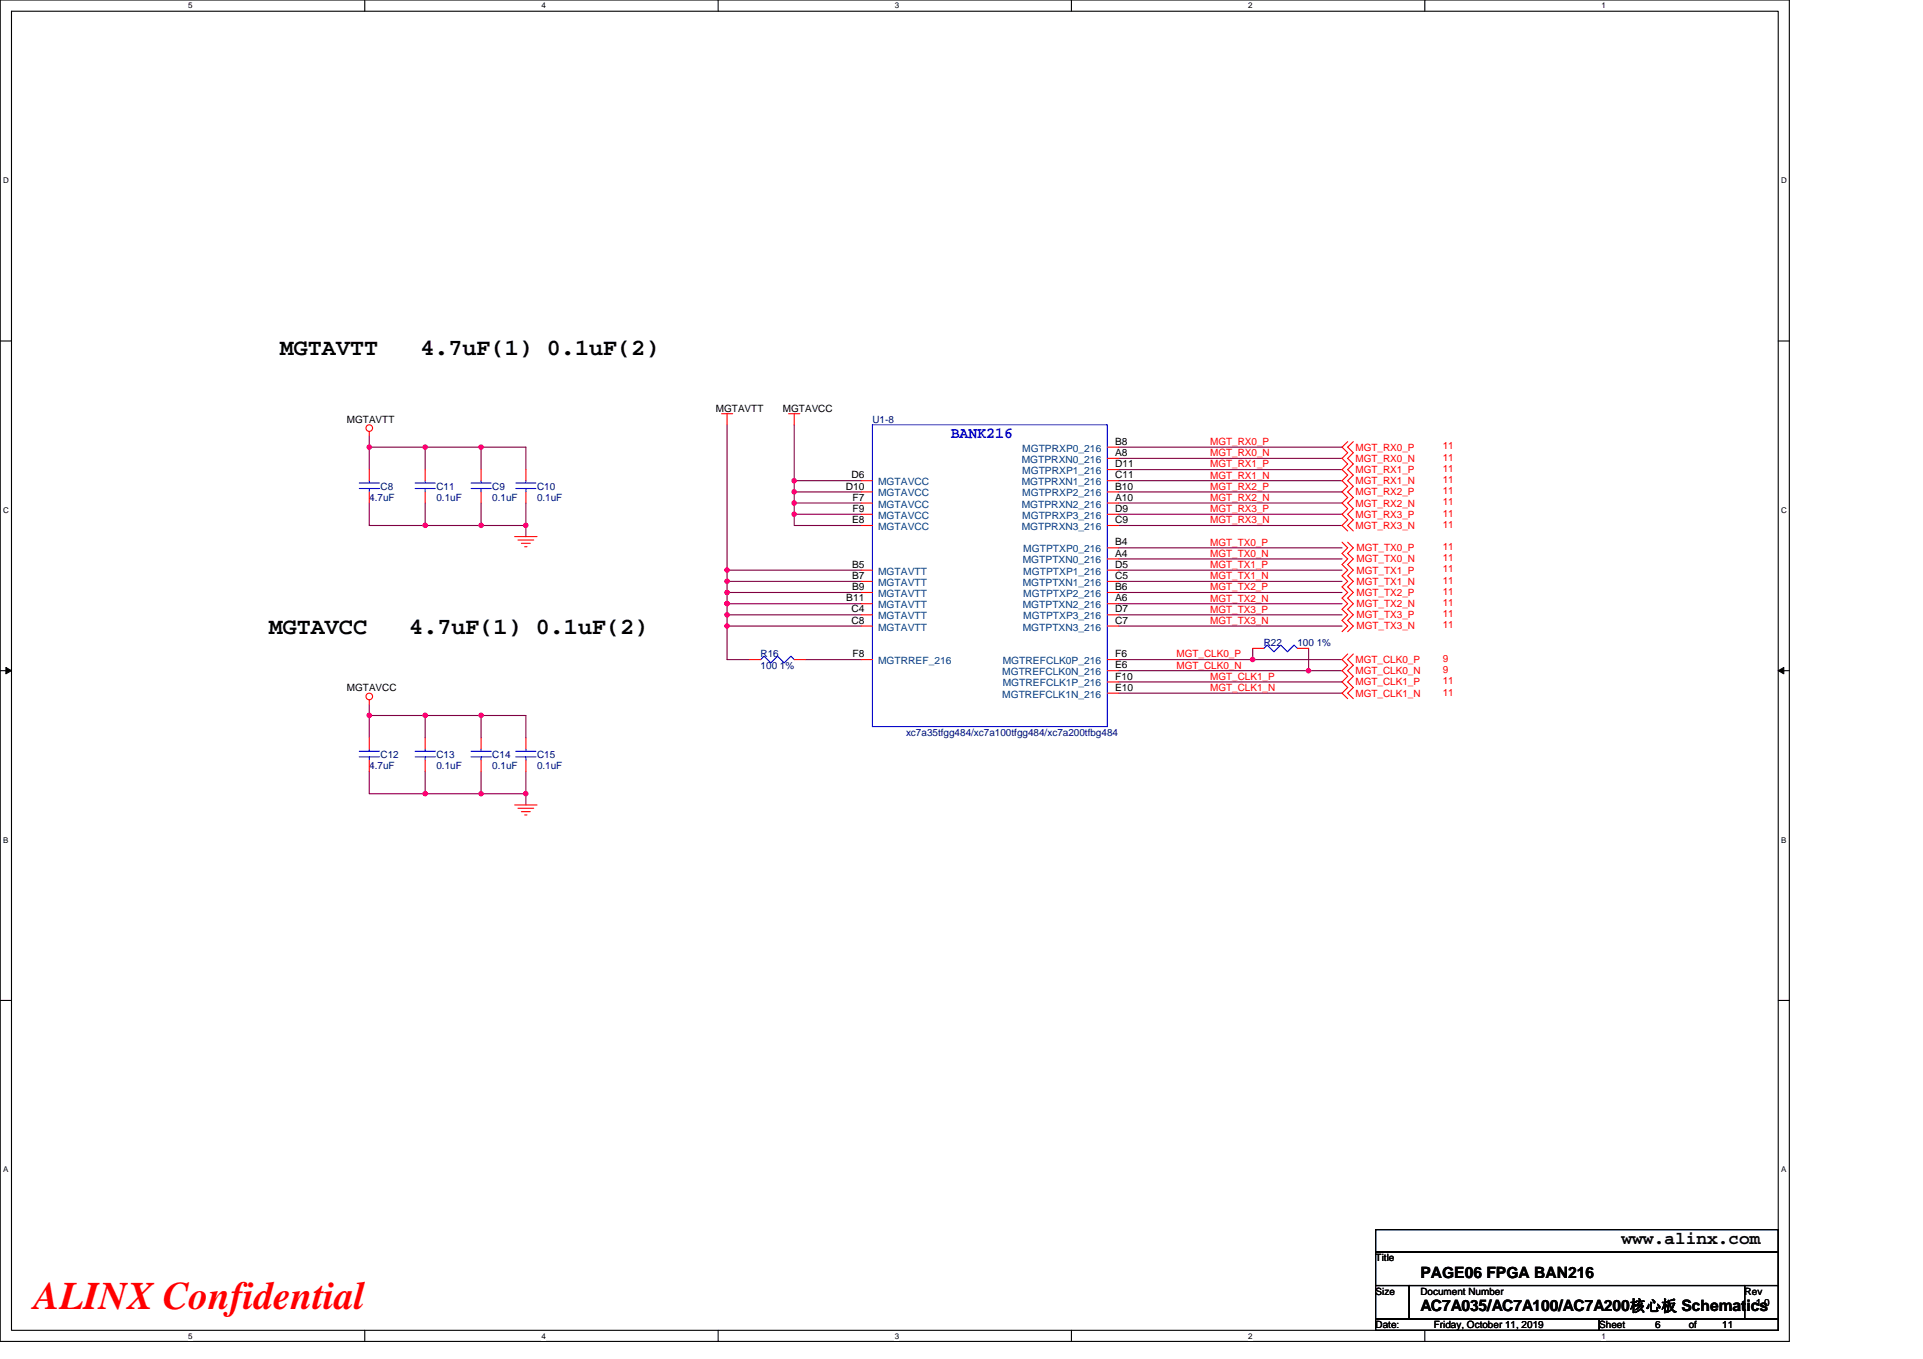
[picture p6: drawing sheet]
<svg xmlns="http://www.w3.org/2000/svg" width="297mm" height="210mm" viewBox="0 0 297 210" stroke-linecap="round" stroke-linejoin="round" font-family="sans-serif">
<path d="M0 0h276.4v207.3h-276.4zM1.8 1.7h272.9v203.8h-272.9z" fill="none" stroke="#000" stroke-width=".17"/>
<g fill="#fff">
<path d="M29.1 .2h.6v1.4h-.6z"/>
<path d="M29.1 205.7h.6v1.4h-.6z"/>
</g>
<path d="M56.3 0v1.7M56.3 205.5v1.8" fill="none" stroke="#000" stroke-width=".17"/>
<g fill="#fff">
<path d="M83.6 .2h.7v1.4h-.7z"/>
<path d="M83.6 205.7h.7v1.4h-.7z"/>
</g>
<path d="M110.9 0v1.7M110.9 205.5v1.8" fill="none" stroke="#000" stroke-width=".17"/>
<g fill="#fff">
<path d="M138.2 .2h.7v1.4h-.7z"/>
<path d="M138.2 205.7h.7v1.4h-.7z"/>
</g>
<path d="M165.5 0v1.7M165.5 205.5v1.8" fill="none" stroke="#000" stroke-width=".17"/>
<g fill="#fff">
<path d="M192.8 .2h.6v1.4h-.6z"/>
<path d="M192.8 205.7h.6v1.4h-.6z"/>
</g>
<path d="M220.1 0v1.7M220.1 205.5v1.8" fill="none" stroke="#000" stroke-width=".17"/>
<g fill="#fff">
<path d="M247.4 .2h.6v1.4h-.6z"/>
<path d="M247.4 205.7h.6v1.4h-.6z"/>
<path d="M.5 27.2h.8v1.4h-.8z"/>
<path d="M275.1 27.2h.9v1.4h-.9z"/>
<path d="M.5 78.1h.8v1.4h-.8z"/>
<path d="M275.1 78.1h.9v1.4h-.9z"/>
</g>
<path d="M0 52.7h1.8M274.7 52.7h1.7" fill="none" stroke="#000" stroke-width=".17"/>
<g fill="#fff">
<path d="M.5 129.1h.8v1.4h-.8z"/>
<path d="M275.1 129.1h.8v1.4h-.8z"/>
</g>
<path d="M0 103.6h1.8M274.7 103.6h1.7" fill="none" stroke="#000" stroke-width=".17"/>
<path d="M.9 103.1l.9 .5-.9 .5zM274.7 103.6l.8-.5v1z" fill="#000" stroke="#000" stroke-width=".15"/>
<g fill="#fff">
<path d="M.5 180h.8v1.4h-.8z"/>
<path d="M275.1 180h.8v1.4h-.8z"/>
</g>
<path d="M0 154.6h1.8M274.7 154.6h1.7M212.5 190h62.2v3.5h-62.2zM212.5 193.5h62.2v5.1h-62.2zM212.5 198.6h5.2v5.2h-5.2zM217.7 198.6h51.8v5.2h-51.8zM269.5 198.6h5.2v5.2h-5.2zM212.5 203.8h34.5v1.7h-34.5zM247 203.8h27.7v1.7h-27.7z" fill="none" stroke="#000" stroke-width=".17"/>
<g fill="none" stroke="#800040" stroke-width=".17">
<path d="M57 67.4v1.7M57 77.7v3.5h8.7M57 69.1h8.7M57 69.1v3.5M65.7 77.7v3.5M65.7 69.1v3.5M65.7 69.1h8.6v3.5M74.3 69.1h6.9v3.5M74.3 77.7v3.5M81.2 77.7v3.5M112.3 65.6v22.5h20.8M122.7 65.6v8.7h10.4"/>
<path d="M122.7 74.3v1.7h10.4M122.7 77.7h10.4M122.7 77.7v1.8h10.4M122.7 79.5v1.7h10.4M122.7 76v1.7M172.8 70.8h34.5M172.8 69.1h34.5M172.8 76h34.5M172.8 77.7h34.5M172.8 74.3h34.5M172.8 72.6h34.5M172.8 79.5h34.5"/>
<path d="M65.7 81.2h8.6M74.3 81.2h6.9M81.2 81.2v1.7M112.3 88.1v1.7h20.8M112.3 91.5h20.8M112.3 93.3h20.8M112.3 95h20.8M112.3 96.7h20.8M112.3 89.8v1.7M112.3 91.5v1.8M112.3 95v1.7M112.3 96.7v5.2h3.5"/>
<path d="M112.3 93.3v1.7M172.8 81.2h34.5M172.8 86.4h34.5M172.8 84.6h34.5M172.8 91.5h34.5M172.8 93.3h34.5M172.8 89.8h34.5M172.8 88.1h34.5M172.8 96.7h34.5M172.8 95h34.5M57 108.8v1.8M57 119.2v3.4h8.7"/>
<path d="M57 110.6h8.7M57 110.6v3.4M65.7 119.2v3.4M65.7 110.6v3.4M65.7 110.6h8.6v3.4M74.3 110.6h6.9v3.4M74.3 119.2v3.4M81.2 119.2v3.4M124.4 101.9h8.7M172.8 103.6h29.3M172.8 107.1h34.5M172.8 105.4h34.5"/>
<path d="M172.8 101.9h20.7M193.5 101.9h13.8M193.5 100.2v1.7M202.1 100.2v3.4M202.1 103.6h5.2M65.7 122.6h8.6M74.3 122.6h6.9M81.2 122.6v1.8"/>
</g>
<g fill="#f0f" stroke="#f0f" stroke-width=".17">
<circle cx="193.5" cy="101.9" r=".34"/>
<circle cx="202.1" cy="103.6" r=".34"/>
<circle cx="122.7" cy="76" r=".34"/>
<circle cx="122.7" cy="74.3" r=".34"/>
<circle cx="122.7" cy="77.7" r=".34"/>
<circle cx="122.7" cy="79.4" r=".33"/>
<circle cx="112.3" cy="89.8" r=".34"/>
<circle cx="112.3" cy="88.1" r=".33"/>
<circle cx="112.3" cy="91.5" r=".34"/>
<circle cx="112.3" cy="93.3" r=".34"/>
<circle cx="112.3" cy="95" r=".34"/>
<circle cx="57" cy="69.1" r=".34"/>
<circle cx="81.2" cy="81.2" r=".34"/>
<circle cx="74.3" cy="69.1" r=".34"/>
<circle cx="74.3" cy="81.2" r=".34"/>
<circle cx="65.7" cy="69.1" r=".34"/>
<circle cx="57" cy="110.5" r=".34"/>
<circle cx="81.2" cy="122.6" r=".33"/>
<circle cx="74.3" cy="110.5" r=".34"/>
<circle cx="65.7" cy="110.5" r=".34"/>
<circle cx="74.3" cy="122.6" r=".33"/>
<circle cx="65.7" cy="122.6" r=".33"/>
<circle cx="112.3" cy="96.7" r=".33"/>
<circle cx="65.7" cy="81.2" r=".34"/>
</g>
<g fill="none" stroke="#f00" stroke-width=".17">
<path d="M57 66.7v.7M57 72.6v1.7M57 76v1.7M65.7 72.6v1.7M65.7 76v1.7M74.3 72.6v1.7M74.3 76v1.7M81.2 72.6v1.7M81.2 76v1.7M111.5 63.9h1.7M112.3 63.9v1.7M121.8 63.9h1.7"/>
<path d="M122.7 63.9v1.7M133.1 74.3h1.7M133.1 76h1.7M133.1 77.7h1.7M133.1 79.5h1.7M171 69.1h1.8M171 79.5h1.8M171 76h1.8M171 72.6h1.8M171 70.8h1.8M171 77.7h1.8M171 74.3h1.8"/>
<path d="M208.2 68.2l-.9 .9 .9 .9-.9 .8 .9 .9-.9 .9 .9 .8-.9 .9 .9 .8-.9 .9 .9 .9-.9 .8 .9 .9-.9 .9 .9 .8-.9 .9 .9 .8M209 68.2l-.8 .9 .8 .9-.8 .8 .8 .9-.8 .9 .8 .8-.8 .9 .8 .8-.8 .9 .8 .9-.8 .8 .8 .9-.8 .9 .8 .8-.8 .9 .8 .8M79.5 82.9h3.4M80 83.4h2.4M80.5 83.9h1.4M81 84.5h.4M133.1 81.2h1.7M133.1 88.1h1.7M133.1 89.8h1.7M133.1 91.5h1.7M133.1 93.3h1.7M133.1 95h1.7"/>
<path d="M133.1 96.7h1.7M171 91.5h1.8M171 95h1.8M171 93.3h1.8M171 96.7h1.8M171 81.2h1.8M171 88.1h1.8M171 89.8h1.8M171 84.6h1.8M171 86.4h1.8M207.3 83.8l.9 .8-.9 .9 .9 .9-.9 .8 .9 .9-.9 .9 .9 .8-.9 .9 .9 .8-.9 .9 .9 .9-.9 .8 .9 .9-.9 .9 .9 .8-.9 .9M208.2 83.8l.8 .8-.8 .9 .8 .9-.8 .8 .8 .9-.8 .9 .8 .8-.8 .9 .8 .8-.8 .9 .8 .9-.8 .8 .8 .9-.8 .9 .8 .8-.8 .9"/>
<path d="M57 108.1v.7M57 114v1.7M57 117.5v1.7M65.7 114v1.7M65.7 117.5v1.7M74.3 114v1.7M74.3 117.5v1.7M81.2 114v1.7M81.2 117.5v1.7M115.8 101.9h1.7M122.7 101.9h1.7M133.1 101.9h1.7"/>
<path d="M171 101.9h1.8M171 103.6h1.8M171 107.1h1.8M171 105.4h1.8M193.5 100.2h1.7M200.4 100.2h1.7M208.2 101l-.9 .9 .9 .9-.9 .8 .9 .9-.9 .9 .9 .8-.9 .9 .9 .9M209 101l-.8 .9 .8 .9-.8 .8 .8 .9-.8 .9 .8 .8-.8 .9 .8 .9M79.5 124.4h3.4M80 124.9h2.4M80.5 125.4h1.4M81 125.9h.4"/>
<circle cx="57" cy="66.1" r=".51"/>
<circle cx="57" cy="107.6" r=".51"/>
</g>
<g fill="none" stroke="#00f" stroke-width=".17">
<path d="M55.5 75.5h3.1M55.5 74.6h3.1M57 74.3v.3M57 75.5v.5M64.1 75.5h3.1M64.1 74.6h3.1M65.7 74.3v.3M65.7 75.5v.5M72.8 75.5h3.1M72.8 74.6h3.1M74.3 74.3v.3M74.3 75.5v.5"/>
<path d="M79.7 75.5h3.1M79.7 74.6h3.1M81.2 74.3v.3M81.2 75.5v.5M134.8 65.6h36.2v46.7h-36.2zM55.5 116.9h3.1M55.5 116.1h3.1M57 115.7v.4M57 116.9v.6M64.1 116.9h3.1M64.1 116.1h3.1M65.7 115.7v.4"/>
<path d="M65.7 116.9v.6M72.8 116.9h3.1M72.8 116.1h3.1M74.3 115.7v.4M74.3 116.9v.6M79.7 116.9h3.1M79.7 116.1h3.1M81.2 115.7v.4M81.2 116.9v.6M117.5 101.9l.5-.5 1.1 1 1-1 1 1 1.1-1 .5 .5M195.2 100.2l.5-.5 1.1 1 1-1 1.1 1 1-1 .5 .5"/>
</g>
<text font-size="6" fill="#f00" x="5.2" y="202.3">ALINX Confidential</text>
<g font-size="3.6">
<text x="43.2" y="54.8">MGTAVTT</text>
<text x="64.9" y="54.8">4.7uF(1) 0.1uF(2)</text>
<text x="41.5" y="98">MGTAVCC</text>
<text x="63.2" y="98">4.7uF(1) 0.1uF(2)</text>
</g>
<text font-size="2.8" x="250.5" y="192.3">www.alinx.com</text>
<text font-size="2.4" fill="#00f" x="146.9" y="67.7">BANK216</text>
<g font-size="2.4">
<text x="219.4" y="197.4">PAGE06 FPGA BAN216</text>
<text x="219.4" y="202.6">AC7A035/AC7A100/AC7A200核心板 Schematics</text>
</g>
<g font-size="1.5">
<text x="53.6" y="65.3">MGTAVTT</text>
<text x="110.6" y="63.6">MGTAVTT</text>
<text x="120.9" y="63.6">MGTAVCC</text>
<text x="172.3" y="70.5">A8</text>
<text x="172.3" y="68.7">B8</text>
<text x="130.6" y="75.6">D10</text>
<text x="131.5" y="73.9">D6</text>
<text x="131.7" y="77.4">F7</text>
<text x="172.3" y="77.4">A10</text>
<text x="172.3" y="73.9">C11</text>
<text x="172.3" y="75.6">B10</text>
<text x="172.3" y="72.2">D11</text>
<text x="131.6" y="80.8">E8</text>
<text x="131.7" y="79.1">F9</text>
<text x="172.3" y="80.8">C9</text>
<text x="172.3" y="79.1">D9</text>
<text x="131.6" y="87.7">B5</text>
<text x="131.6" y="89.5">B7</text>
<text x="172.3" y="89.5">C5</text>
<text x="172.3" y="86">A4</text>
<text x="172.3" y="87.7">D5</text>
<text x="172.3" y="84.3">B4</text>
<text x="130.7" y="92.9">B11</text>
<text x="131.5" y="94.6">C4</text>
<text x="131.6" y="91.2">B9</text>
<text x="172.3" y="92.9">A6</text>
<text x="172.3" y="91.2">B6</text>
<text x="172.3" y="94.6">D7</text>
<text x="131.5" y="96.4">C8</text>
<text x="131.7" y="101.6">F8</text>
<text x="172.3" y="101.6">F6</text>
<text x="172.3" y="96.4">C7</text>
<text x="53.6" y="106.8">MGTAVCC</text>
<text x="172.3" y="103.3">E6</text>
<text x="172.3" y="106.7">E10</text>
<text x="172.3" y="105">F10</text>
<text x="212.5" y="194.9">Title</text>
<text x="212.5" y="200">Size</text>
<text x="219.4" y="200">Document Number</text>
<text x="269.5" y="200">Rev</text>
<text x="271.2" y="201.8">1.0</text>
<text x="212.5" y="205.2">Date:</text>
<text x="221.5" y="205.2">Friday, October 11, 2019</text>
<text x="247" y="205.2">Sheet</text>
<text x="255.7" y="205.2">6</text>
<text x="260.9" y="205.2">of</text>
<text x="266" y="205.2">11</text>
</g>
<g font-size="1.5" fill="#000080">
<text x="134.8" y="65.3">U1-8</text>
<text x="57" y="77.4">4.7uF</text>
<text x="58.8" y="75.7">C8</text>
<text x="67.4" y="75.7">C11</text>
<text x="67.4" y="77.4">0.1uF</text>
<text x="76" y="75.7">C9</text>
<text x="76" y="77.4">0.1uF</text>
<text x="82.9" y="75.7">C10</text>
<text x="82.9" y="77.4">0.1uF</text>
<text x="117.5" y="101.6">R16</text>
<text x="195.2" y="99.9">R22</text>
<text x="200.4" y="99.9">100 1%</text>
<text x="117.5" y="103.3">100 1%</text>
<text x="140" y="113.7">xc7a35tfgg484/xc7a100tfgg484/xc7a200tfbg484</text>
<text x="57" y="118.9">4.7uF</text>
<text x="58.8" y="117.1">C12</text>
<text x="67.4" y="117.1">C13</text>
<text x="67.4" y="118.9">0.1uF</text>
<text x="76" y="117.1">C14</text>
<text x="76" y="118.9">0.1uF</text>
<text x="82.9" y="117.1">C15</text>
<text x="82.9" y="118.9">0.1uF</text>
</g>
<g font-size="1.5" fill="#004080">
<text x="157.8" y="71.5">MGTPRXN0_216</text>
<text x="157.9" y="69.8">MGTPRXP0_216</text>
<text x="135.6" y="75">MGTAVCC</text>
<text x="135.6" y="76.7">MGTAVCC</text>
<text x="157.8" y="75">MGTPRXN1_216</text>
<text x="157.9" y="76.7">MGTPRXP2_216</text>
<text x="157.9" y="73.3">MGTPRXP1_216</text>
<text x="135.6" y="78.4">MGTAVCC</text>
<text x="135.6" y="80.2">MGTAVCC</text>
<text x="135.6" y="81.9">MGTAVCC</text>
<text x="157.8" y="81.9">MGTPRXN3_216</text>
<text x="157.8" y="78.4">MGTPRXN2_216</text>
<text x="157.9" y="80.2">MGTPRXP3_216</text>
<text x="135.6" y="88.8">MGTAVTT</text>
<text x="158" y="87.1">MGTPTXN0_216</text>
<text x="158.1" y="88.8">MGTPTXP1_216</text>
<text x="158.1" y="85.3">MGTPTXP0_216</text>
<text x="135.6" y="90.5">MGTAVTT</text>
<text x="135.6" y="92.2">MGTAVTT</text>
<text x="135.6" y="94">MGTAVTT</text>
<text x="135.6" y="95.7">MGTAVTT</text>
<text x="158" y="94">MGTPTXN2_216</text>
<text x="158" y="90.5">MGTPTXN1_216</text>
<text x="158.1" y="92.2">MGTPTXP2_216</text>
<text x="158.1" y="95.7">MGTPTXP3_216</text>
<text x="135.6" y="97.4">MGTAVTT</text>
<text x="158" y="97.4">MGTPTXN3_216</text>
<text x="135.6" y="102.6">MGTRREF_216</text>
<text x="154.8" y="104.3">MGTREFCLK0N_216</text>
<text x="154.8" y="107.8">MGTREFCLK1N_216</text>
<text x="154.9" y="102.6">MGTREFCLK0P_216</text>
<text x="154.9" y="106.1">MGTREFCLK1P_216</text>
</g>
<g font-size="1.5" fill="#f00">
<text x="186.9" y="70.5">MGT_RX0_N</text>
<text x="186.9" y="68.7">MGT_RX0_P</text>
<text x="209.4" y="69.6">MGT_RX0_P</text>
<text x="209.4" y="71.4">MGT_RX0_N</text>
<text x="222.9" y="69.4">11</text>
<text x="222.9" y="71.2">11</text>
<text x="186.9" y="75.7">MGT_RX2_P</text>
<text x="186.9" y="77.4">MGT_RX2_N</text>
<text x="186.9" y="73.9">MGT_RX1_N</text>
<text x="186.9" y="72.2">MGT_RX1_P</text>
<text x="209.4" y="73.1">MGT_RX1_P</text>
<text x="209.4" y="74.8">MGT_RX1_N</text>
<text x="209.4" y="76.5">MGT_RX2_P</text>
<text x="222.9" y="72.9">11</text>
<text x="222.9" y="74.6">11</text>
<text x="222.9" y="76.4">11</text>
<text x="186.9" y="80.9">MGT_RX3_N</text>
<text x="186.9" y="79.1">MGT_RX3_P</text>
<text x="209.4" y="78.3">MGT_RX2_N</text>
<text x="209.4" y="80">MGT_RX3_P</text>
<text x="209.4" y="81.7">MGT_RX3_N</text>
<text x="222.9" y="78.1">11</text>
<text x="222.9" y="79.8">11</text>
<text x="222.9" y="81.6">11</text>
<text x="186.9" y="86">MGT_TX0_N</text>
<text x="186.9" y="84.3">MGT_TX0_P</text>
<text x="186.9" y="89.5">MGT_TX1_N</text>
<text x="186.9" y="87.8">MGT_TX1_P</text>
<text x="209.5" y="85.2">MGT_TX0_P</text>
<text x="209.5" y="86.9">MGT_TX0_N</text>
<text x="209.5" y="88.6">MGT_TX1_P</text>
<text x="222.9" y="85">11</text>
<text x="222.9" y="86.7">11</text>
<text x="222.9" y="88.5">11</text>
<text x="186.9" y="91.2">MGT_TX2_P</text>
<text x="186.9" y="92.9">MGT_TX2_N</text>
<text x="186.9" y="94.7">MGT_TX3_P</text>
<text x="209.5" y="90.4">MGT_TX1_N</text>
<text x="209.5" y="92.1">MGT_TX2_P</text>
<text x="209.5" y="93.8">MGT_TX2_N</text>
<text x="209.5" y="95.5">MGT_TX3_P</text>
<text x="222.9" y="90.2">11</text>
<text x="222.9" y="91.9">11</text>
<text x="222.9" y="93.6">11</text>
<text x="222.9" y="95.4">11</text>
<text x="181.7" y="101.6">MGT_CLK0_P</text>
<text x="186.9" y="96.4">MGT_TX3_N</text>
<text x="209.5" y="97.3">MGT_TX3_N</text>
<text x="222.9" y="97.1">11</text>
<text x="181.7" y="103.3">MGT_CLK0_N</text>
<text x="186.9" y="106.8">MGT_CLK1_N</text>
<text x="186.9" y="105">MGT_CLK1_P</text>
<text x="209.4" y="107.6">MGT_CLK1_N</text>
<text x="209.4" y="105.9">MGT_CLK1_P</text>
<text x="209.4" y="102.4">MGT_CLK0_P</text>
<text x="209.4" y="104.2">MGT_CLK0_N</text>
<text x="222.9" y="107.5">11</text>
<text x="222.9" y="105.7">11</text>
<text x="222.9" y="102.3">9</text>
<text x="222.9" y="104">9</text>
</g>
<g font-size="1.2">
<text x="29.1" y="1.3">5</text>
<text x="83.6" y="1.3">4</text>
<text x="138.2" y="1.3">3</text>
<text x="192.8" y="1.3">2</text>
<text x="247.4" y="1.3">1</text>
<text x=".5" y="28.3">D</text>
<text x="275.1" y="28.3">D</text>
<text x=".5" y="79.2">C</text>
<text x="275.1" y="79.2">C</text>
<text x=".5" y="130.2">B</text>
<text x="275.1" y="130.2">B</text>
<text x=".5" y="181.1">A</text>
<text x="275.1" y="181.1">A</text>
<text x="29.1" y="206.8">5</text>
<text x="83.6" y="206.8">4</text>
<text x="138.2" y="206.8">3</text>
<text x="192.8" y="206.8">2</text>
<text x="247.4" y="206.8">1</text>
</g>
</svg>
